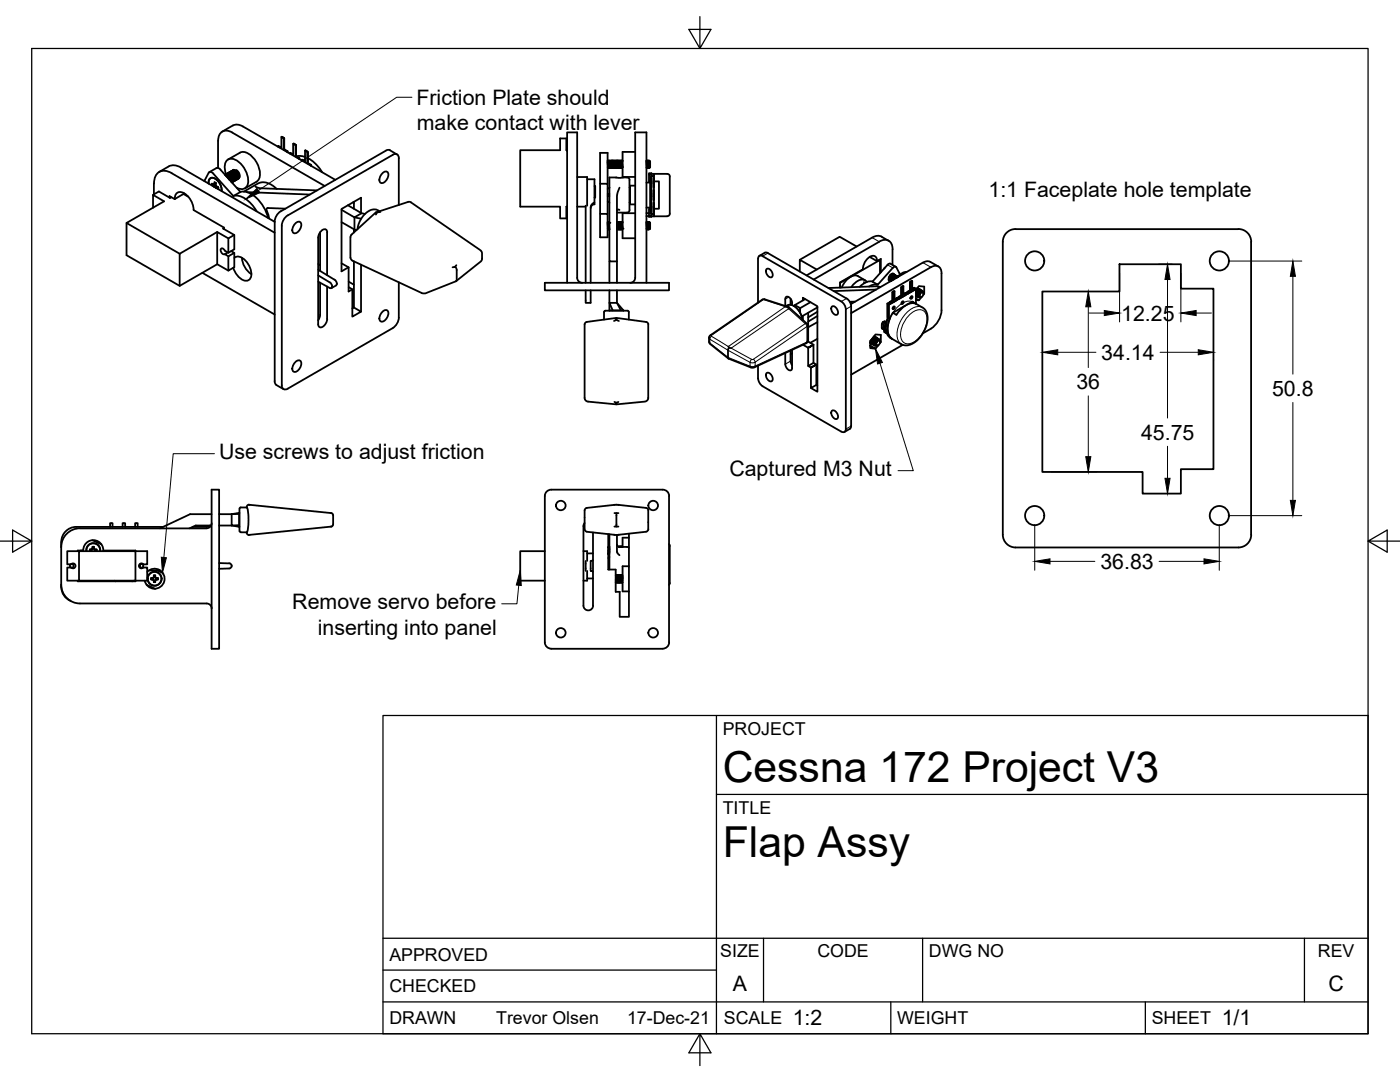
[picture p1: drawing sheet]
<svg xmlns="http://www.w3.org/2000/svg" width="279mm" height="216mm" viewBox="0 0 279 216" stroke-linecap="round" stroke-linejoin="round" font-family="sans-serif">
<!-- layer: Visible -->
<g fill="none" stroke="#000" stroke-width=".36">
<path d="M30.5 38.9l1.2-.7 2.2 1.3 .3-.2M30.7 36.6v2.2M30.7 36.6a2.16 2.16 0 0 1 1.1-2.3 2.16 2.16 0 0 1 2.5 .3l20.5 11.8M33.6 33.2l-1.9 1.1M33.7 33.2a2.42 2.42 0 0 1 2.5 .3M33.8 39.4v-.3l1.1 .6M34.9 39.7a1.19 1.19 0 0 1 .6-1.3 1.19 1.19 0 0 1 1.5 .3l1 1.2 .5 1 .1 1M36.2 33.5l18.6 10.8M36.6 38.7l.9 .5M36.7 38.6l-1.8 1.1M36.8 38.6h.1M41.6 36.6a.86 .86 0 0 1 .4-1 .86 .86 0 0 1 1.1 .1l.8 1 .3 .7v.7"/>
<path d="M41.6 34.5l-.8 1.6M41.6 36.6a.93 .93 0 0 1 .6-1.1 .93 .93 0 0 1 1.2 .5l.7 1 .1 1.1M42.3 36.6v.3M42.5 36.8l-.2 .2 .4 .3M42.6 36.8l.4 .3 .1 .4M42.8 36.9l-.3 .2M43 37.1l-.3 .2M43.1 36.5l-.3-.2-.1 .5-.4-.1M43.1 36.5a.69 .69 0 0 0 .5 .9M43.1 36.6l-.4 .2M43.1 36.5l-.3 .2M43.1 37.4h-.1"/>
<path d="M43.2 33.5l-1.4 .9M43.2 33.5l.5 .1 .3 .2 4 4.5-1.4 .8-4-4.5-.6-.3-.4 .2M43.5 37.4l-.3 .1 .4 .2M43.5 28.1v5.4M43.5 28.1a1.74 1.74 0 0 1 .9-1.8 1.74 1.74 0 0 1 2 .1l18.4 10.7M43.6 37.4l-.3 .1M43.6 37.4v.3M44.9 34.9l.7 .3 .4 .4 .1 .6M44.9 34.9l.8 .3 .2 .4 .2 .6M44.9 34.9l.4-.1 .6 .3 .4 .7-.1 .6M45 34.8h.6l.5 .4 .3 .7-.1 .5M45.1 35.1l.7 .7"/>
<path d="M45.1 34.8a2.36 2.36 0 0 1 .5-3 2.55 2.55 0 0 1 2.8 1.3 4.1 4.1 0 0 1 .9 4.1 1.36 1.36 0 0 1-2 .3M45.1 35.2l.6 .6M45.2 34.8l.5-.2 .6 .6 .3 .8-.3 .4M45.3 34.7l.4-.1 .5 .4 .4 .8-.2 .5M45.4 34.6l.5-.1 .6 .6 .3 .8-.3 .3M45.5 35.4l.3 .5M45.5 31.8l2.4-1.3a2.54 2.54 0 0 1 2.9 1.3 4 4 0 0 1 .7 4.1l-.3 .3M45.5 34.5h.5l.5 .4 .3 .7v.4l-.2 .2M45.6 34.5l.6-.1 .6 .5 .2 .9-.3 .3M45.7 35.2l.4 .7M45.8 34.4h.4l.6 .4 .3 .7-.1 .4-.1 .2M45.8 34.4h-.1"/>
<path d="M45.9 34.3l.5-.1 .7 .7 .2 .8-.3 .3M45.9 35.1l.4 .6M46 34.3h.6l.4 .4 .3 .8-.2 .4M46.1 34.2l.6-.1 .5 .5 .3 .9-.3 .3M46.2 35l.3 .6M46.2 34.1h.5l.5 .5 .3 .7-.2 .5M46.4 34.1l.5-.1 .6 .5 .2 .9-.2 .3M46.4 34.8l.4 .6M46.4 36.3h.1M46.4 34h.5l.6 .4 .3 .8-.2 .5M46.5 25l-2.2 1.3M46.5 25a1.94 1.94 0 0 1 2 .2l18.4 10.7"/>
<path d="M46.6 39.1a3.9 3.9 0 0 1 3.6 1.6l1 1.5M46.7 34.7l.3 .6M46.7 33.9h-.1M46.9 34.6l.3 .6M47.1 35.9h.1M47.1 34.4l.4 .6M47.2 33.9l.4 .4a1.03 1.03 0 0 1 .2 1.1M47.3 34.3l.4 .6M47.3 35.8h.1M48 38.3a4.3 4.3 0 0 1 4.1 2.2l1 1.7 .4 1.3M49.3 38.3l12.5 .5M51 37.2l.9 .4 11.3 .4"/>
<path d="M51.2 36.3l-2.3 1.3M55.2 37.7l-.5-.5a2.79 2.79 0 0 0-3.3-.6l-2.7 1.6M55.5 29.2v.1M56.2 27.3l.5 .3-.5-.3v2.3l-.7-.4 .7 .3M56.6 29.8l.8 .4v.2M56.7 27.6v2.2h-.1v-2.2M56.7 29.8l.7 .4M57.3 30.2v.1M57.8 30.5v.1M58.5 28.7l.6 .2-.6-.2v2.2l-.7-.4 .7 .3M59 31.2l.8 .3v.3M59.1 28.9l-.1 2.3v-2.2"/>
<path d="M59.1 31.1l.7 .4M59.2 31.2l.8-.1 .9 .2M59.7 31.6v.1M60.2 31.9v.1M60.9 30.1l.5 .2-.5-.2v2.2l-.7-.4 .7 .3M61.3 32.6l.8 .3v.2M61.4 31.6l1.5 1 1.4 1.8M61.4 30.3l-.1 2.3v-2.3M61.4 32.5l.7 .4M62 33v.1M76.3 34.6a.65 .65 0 0 1 1.1-.1 1.59 1.59 0 0 1-1.4 2 1.45 1.45 0 0 1 .3-1.9zM77 30.1l-21 12.1"/>
<path d="M77 30.1l.3-.2 .5 .1 1.4 .8M113.2 30h-.2v-2.4h-1.2v2.4h-8v11.2h8v2.4h1.2v-2.4h.2M115.2 35.3h2v5.7M117.2 35.8h1.4v4.6M118.6 37.1h.2v2.3h-.2M119.8 36.7h1.5v6M121.3 39.1h.3M121.3 38.7h.3M121.3 32.3v1.2M121.3 36.7v-6.2h-1.5v16.8h1.5v-4.6h-1.5M121.3 33.4v.1M121.3 32.2v-.2l.1 1.5"/>
<path d="M121.3 32.2l.2 1.2M121.3 33.5h.1M121.3 32.2h.1M121.4 32.2l.1 1.2M121.5 32l.1 1.5M121.5 32h.1M121.5 33.4h.1M121.5 32l-.1 .2M121.5 33.4l-.1 .1M121.5 33.4l.1 .1M121.5 32l.1 .2M121.6 32.2l.1 1.2"/>
<path d="M121.6 33.5h.1M121.6 32.2h.1M121.6 37.4v-2h3.5a.8 .8 0 0 1 .5 1.1v4.2a2.28 2.28 0 0 1-.2 1.7h-2.3M121.6 37.4v14.8h1.5M121.6 32.2l.2 1.2M121.6 37.4l-.3 .3M121.7 32l.2 1.5M121.7 32h.1M121.7 33.4h.1M121.7 32l-.1 .2M121.7 33.4l-.1 .1M121.8 32l.1 1.5"/>
<path d="M121.8 33.4l.1 .1M121.8 32l.1 .2M121.9 32.2l.1 1.2M121.9 33.5h.1M121.9 32.2h.1M121.9 32.2l.1-.2 .1 1.5M122 32h.1M122 33.4h.1M122 33.4l-.1 .1M122 32l.1 1.5M122 33.4l.1 .1M122 32l.1 .2"/>
<path d="M122.1 32.2l.1 1.2M122.1 33.5h.1M122.1 32.2h.1M122.1 32.2l.2 1.2M122.2 32l.1 1.5M122.2 32h.1M122.2 33.4h.1M122.2 32l-.1 .2M122.2 33.4l-.1 .1M122.3 32l.1 1.5M122.3 33.4v.1M122.3 32l.1 .2"/>
<path d="M122.3 33.5h.1M122.3 32.2h.1M122.4 32.2l.1 1.2M122.5 32l.1 1.5M122.5 32h.1M122.5 33.4h.1M122.5 32l-.1 .2M122.5 33.4l-.1 .1M122.5 33.4l.1 .1M122.5 32l.1 .2M122.6 32.2l.1 1.2M122.6 33.5h.1"/>
<path d="M122.6 32.2h.1M122.7 32l.2 1.5M122.7 32h.1M122.7 33.4h.1M122.7 32l-.1 .2M122.7 33.4l-.1 .1M122.7 33.4l.2 .1M122.8 32l.1 1.5M122.8 32l.1 .2M122.9 32.2l.1 1.2M122.9 33.5h.1M122.9 32.2h.1"/>
<path d="M123 32l.1 1.5M123 32h.1M123 33.4h.1M123 32l-.1 .2M123 33.4l-.1 .1M123 33.4l.1 .1M123 32l.1 .2M123.1 32.2l.1 1.2M123.1 33.5h.1M123.1 32.2h.1M123.1 32.2l.2 1.2M123.2 32l.2 1.5"/>
<path d="M123.2 32h.1M123.2 33.4h.1M123.2 32l-.1 .2M123.2 33.4l-.1 .1M123.3 32l.1 1.5M123.3 33.4v.1M123.3 32l.1 .2M123.4 32.2l.1 1.2M123.4 33.5h.1M123.4 32.2h.1M123.5 32l.1 1.5M123.5 32l-.1 .2"/>
<path d="M123.5 32h.1M123.5 33.4h.1M123.5 33.4l-.1 .1M123.5 33.4l.1 .1M123.5 32l.1 .2M123.6 33.5h.1M123.6 32.2l.1 1.2M123.6 32.2h.1M123.6 37.4l-.5 1.7v17.3M123.6 32.2l.2 1.2M123.7 32l.1 1.5M123.7 32h.1"/>
<path d="M123.7 33.4h.1M123.7 32l-.1 .2M123.7 33.4l-.1 .1M123.8 32l.1 1.5M123.8 33.4v.1M123.8 32v.2M123.8 32.2l.2 1.2M123.8 33.5h.1M123.8 32.2h.1M123.9 32.2l.1 1.2M124 32l.1 1.5M124 32h.1"/>
<path d="M124 33.4h.1M124 32l-.1 .2M124 33.4l-.1 .1M124 33.4l.1 .1M124 32l.1 .2M124.1 32.2l.1 1.2M124.1 33.5h.1M124.1 32.2h.1M124.2 32v.3M124.2 32h.1M124.2 33.4h.1M124.2 32l-.1 .2"/>
<path d="M124.2 33.4l-.1 .1M125.6 37.4h.2M126.8 30.3h-2.6v5h2.6M126.8 37h-1v3.8h1M129 32.3l.1 1.2M129 33.4l.1 .1M129.1 33.5h.1M129.1 32.2l-.1-.2 .1 1.5M129.1 32.2l.1 1.2M129.1 32.2h.1M129.1 32.2l.2 1.2M129.2 32l.1 1.5"/>
<path d="M129.2 32h.1M129.2 33.4h.1M129.2 32l-.1 .2M129.2 33.4l-.1 .1M129.3 32l.1 1.5M129.3 33.4v.1M129.3 32v.2M129.3 32.2l.2 1.2M129.3 33.5h.1M129.3 32.2h.1M129.4 32.2l.1 1.2M129.5 32l.1 1.2-.1-1.2"/>
<path d="M129.5 32h.1M129.5 33.4h.1M129.5 32l-.1 .2M129.5 33.4l-.1 .1M129.5 33.4l.1 .1M129.5 34.8v-.2h.5v.2M129.5 32l.1 .2M129.6 33.2v.3M129.6 32.2l.1 1.2M129.6 32.2h.1M129.6 32.2l.1 1M129.7 32.2l.1 1.2-.2 .1"/>
<path d="M129.7 32.2v1.2l-.1-.8M129.7 32.2h-.1M129.8 35.2v1.2h-.8M130 34.7h3.2l.2 .1 .3 .4M130 36.4h-.2v5h-.8M130 35.1v-.3h-.5v1.4h.3M130.4 36.2v-.7h.1v.7h1v5.5h-1v.7h-.1v-.7M130.4 36.2h.1v.5h-.1zM130.4 36.7v.7h.1v-.7M130.4 38.7h.1v.5h-.1zM130.4 38.7v-.7h.1v.7M130.4 39.2v.7h.1v-.7"/>
<path d="M130.5 35.5v-.8v.4h-.5v7.6h.5M130.5 37.4v.6M130.5 39.9v.5M133.7 35.2v6.2a2.17 2.17 0 0 1-.3 1.7l-3.4 .1M25.3 44.5v6.4l10.6 6.1 7.4-4.3M30.5 41.4v-2.5l2.2 1.3-7.4 4.3 10.6 6.1M38.6 41.9l6.1 3.5v.3M40.4 54.4l14.4 8.4M43.3 46.3l-7.4 4.3v6.4M44.7 45.5l-.2 .1 2.3 1.3v2.8l-1.2 .7-.7-.4a.5 .5 0 0 0-.8-.3l.1 .7a.55 .55 0 0 0 .7 .3M45.5 50.4l-.6 .3 .7 .4M45.6 47.6l-2.3-1.3v6.4l2.3 1.3"/>
<path d="M46.1 50.1l.7 .4v2.8l-1.2 .7v-2.9l1.2-.6M46.8 46.9l-1.2 .7v2.8M46.8 51.5a1.59 1.59 0 0 1 2.2 .5 3.2 3.2 0 0 1 .8 3.8 1.84 1.84 0 0 1-2.4-.9l-.8-1.5M48.3 51.4a4.1 4.1 0 0 0 1.9 3.3M53.5 41.5l3.5 .1M53.5 41.5l-.3 .2v.3l.5 1.6M54.8 44.3v31.7l.1 .4 .3 .4 1.4 .8M56 42.2a2.65 2.65 0 0 0-1.2 2M57.4 43a2.61 2.61 0 0 0-1.2 2.1v31.8a.74 .74 0 0 0 .4 .7 .74 .74 0 0 0 .8 0M59 44.6a.65 .65 0 0 1 1.1-.1 1.59 1.59 0 0 1-1.5 2 1.45 1.45 0 0 1 .4-1.9zM63.5 56.2l2.6 1.3a.73 .73 0 0 0-.3-1.2M63.5 52.7l.4 .2"/>
<path d="M63.5 53.8l3.3 2M63.5 54.9l2.3 1.4M63.9 46.4v7.7M63.9 56.4v6.4M65.3 46.4v8.5M65.3 57.2v6.5M65.3 46.4l-.1-.4a.65 .65 0 0 0-1.1 .1l-.4 .6-.2 .7 .1 17.7a.65 .65 0 0 0 1.1-.1l.4-.6 .2-.8M66.3 57.2h.1M66.8 55.8l.3 .3 .1 .5M67.1 57l-1 .5M67.2 56.6l-.1 .3M67.2 56.6h.1"/>
<path d="M68.2 52.5l1.4 .9v4.8l.7-.5M68.2 41.9l2.5 1.5v2.4l.5 .1M68.2 44.3l2.5 1.5M69.4 41l2.8 1.5M69.6 57.3l.7 .4v5.5l1.8-1-1.5-.8M69.6 56.2l1 .6M70.3 52l14.1 6.5h.6l6-2.4 .1-.2v-2.1a.52 .52 0 0 0-.8-.5M70.4 40.4l.2 .1M70.6 52.2v9.2l-.3 .2M70.6 40.3v1.4M70.6 45.7v.7M72.1 42.5v-3l-3.9 2.2v12.4l1.4-.8"/>
<path d="M72.1 52.8v9.4M72.8 42.7l-.6-.2-1.5 .9 1.4 .2M75 42.8l.2-.4h-.2l-4.9 4.5-.2 4.5 .4 .6M75.1 42.4l6.3-2.1h.4l14.1 9.6 .3 .6v1.2l-.2 .5-5 3.9M75.8 42.2l-.7-.4h-.6l-.7 .2-.6 .4-.7 .6-.7 1.1-.4 1.6M75.9 42.3l-.7 .1M79.6 40.9v-9.3a.74 .74 0 0 0-.4-.8 .74 .74 0 0 0-.8 .1l-21 12.1M79.6 56.3v7.1M91.1 52.9l-.3 .3M108.7 56.4h24.8v1.5h-24.8zM113.2 56.4v-30h2v29a1.01 1.01 0 0 0 1 1M115.2 41.2h1.7"/>
<path d="M116.9 57.9v2.5h1v-2.5M116.9 41v15.4M117.9 41.5a.83 .83 0 0 1 .7-.8v-.3l-.5 .4-.2 .6v15M121.3 44.5v1.3M121.3 40.1l.3 .3M121.3 45.6v.2M121.3 44.5v-.2l.1 1.5M121.3 44.5l.2 1.1M121.3 45.8h.1M121.3 44.5h.1M121.4 44.5l.1 1.1M121.5 44.3l.1 1.5"/>
<path d="M121.5 44.3h.1M121.5 45.6h.1M121.5 44.3l-.1 .2M121.5 45.6l-.1 .2M121.5 45.6l.1 .2M121.5 44.3l.1 .2M121.6 44.5v.1M121.6 44.5h.1M121.6 52.2v4.2M121.6 57.9v4.1M123.1 44.6l.1 1M123.1 57.9v2.5l1.3 1.5"/>
<path d="M123.2 44.3l.2 1.5M123.2 44.3l-.1 .2 .2 1.1M123.2 44.3h.1M123.2 45.6h.1M123.2 45.6l-.1 .2M123.3 44.3l.1 1.5M123.3 45.6v.2M123.3 44.3l.1 .2M123.4 44.5l.1 1.1M123.4 45.8h.1M123.4 44.5h.1M123.5 44.3l.1 1.5"/>
<path d="M123.5 44.3l-.1 .2M123.5 44.3h.1M123.5 45.6h.1M123.5 45.6l-.1 .2M123.5 45.6l.1 .2M123.5 44.3l.1 .2M123.6 45.8h.1M123.6 44.5l.1 1.1M123.6 44.5h.1M123.6 41.9l-.3-.1-.2 .2M123.6 44.5l.2 1.1M123.7 44.3l.1 1.5"/>
<path d="M123.7 44.3h.1M123.7 45.6h.1M123.7 44.3l-.1 .2M123.7 45.6l-.1 .2M123.8 44.3l.1 1.5M123.8 45.6v.2M123.8 44.3v.2M123.8 44.5l.2 1.1M123.8 45.8h.1M123.8 44.5h.1M123.9 44.5l.1 1.1M124 44.3l.1 1.5"/>
<path d="M124 44.3h.1M124 45.6h.1M124 44.3l-.1 .2M124 45.6l-.1 .2M124 45.6l.1 .2M124 44.3l.1 .2M124.1 44.5l.1 1.1M124.1 45.8h.1M124.1 44.5h.1M124.2 44.3v.2M124.2 44.3h.1M124.2 45.6h.1"/>
<path d="M124.2 44.3l-.1 .2M124.2 45.6l-.1 .2M125.6 40.4h.2M126.8 42.5h-2.6v5h2.6M129 56.4v-30h-2.2v29a1.01 1.01 0 0 1-1 1M129 44.5l.1 1.3M129 42.5h.5M129 43.1h.5M129 45.6l.1 .2M129.1 45.8h.1M129.1 44.5l-.1-.2 .1 1.5M129.1 44.5l.1 1.1"/>
<path d="M129.1 44.5h.1M129.1 44.5l.2 1.1M129.2 44.3l.1 1.5M129.2 44.3h.1M129.2 45.6h.1M129.2 44.3l-.1 .2M129.2 45.6l-.1 .2M129.3 44.3l.1 1.5M129.3 45.6v.2M129.3 44.3v.2M129.3 44.5l.2 1.1M129.3 45.8h.1"/>
<path d="M129.3 44.5h.1M129.4 44.5l.1 1.1M129.5 44.3l.1 1.1-.1-1.1M129.5 44.3h.1M129.5 45.6h.1M129.5 44.3l-.1 .2M129.5 45.6l-.1 .2M129.5 45.6l.1 .2M129.5 43h.5v.3h-.5zM129.5 44.3l.1 .2M129.6 45.4v.4M129.6 44.5l.1 1.1"/>
<path d="M129.6 44.5h.1M129.6 44.5l.1 .9M129.7 44.4l.1 1.2-.2 .2M129.7 44.4v1.2l-.1-.7M129.7 44.4l-.1 .1M129.8 41.7h-.3v1.3M130 41.4h-.2v1.3M130 42.7v.3M130.4 41.2h.1v.5h-.1zM130.4 41.2v-.8h.1v.8M130.5 42.7v.5M130.5 42.4v.3"/>
<path d="M151.6 51.1l1-.7 .7 .1 15.7 9.1M152.1 59.8l-10.5 7.3-.1 1.2 .1 .2 3.8 3M152.2 59.8l.4-.1 4.8 1.6M152.2 51.1l15.7 9.1 .7 .8 .2 .7-.1 24.3-.4 .2-.4-.1-15.7-9M152.2 51.1l-.6-.1-.3 .6v8.8M153.1 53.6a1.11 1.11 0 0 1 .9 1.7 1.11 1.11 0 0 1-.9-1.7zM157.8 59.6v1.2M160.2 59.9v-.5l2.9 1.7v17.1l-1.3-.8M160.7 59.7l-2.1 1.2M163 53.8l-3.4-2v2.4M169 59.5l.5 .6 .4 1v23.9M171 49.2l-3.4-2-8 4.6"/>
<path d="M172.4 56.3l.2 .1M172.6 55.9l-1.4-.8a2.48 2.48 0 0 0-2.7 1.4l-.5 .9M173 56.3a1.41 1.41 0 0 0-2.1 0l-1 1M173.6 51.2l1.4 .9M174.1 56.2a2.78 2.78 0 0 0-2.5 1M174.9 57.8l-8.5 .3M174.9 57.1l-9.5 .4M174.9 57.1l.7 .2M175 52.1l.8-.4v2.6M175 52.1a.98 .98 0 0 0-.7-1.1 .98 .98 0 0 0-1.1 .6l-.7 1-.3 1.1M175.2 56.8l-.7-.1-1 .5M175.5 48.2l-13.1 7.6"/>
<path d="M175.5 48.2a1.62 1.62 0 0 1 1.9-.2 1.62 1.62 0 0 1 .7 1.7v3.2M175.5 51.8l.1 .1v2.6M175.6 57.3h.1M175.6 51.9l-7.9 4.6v.9v-1.1l4.5-2.6M176.6 53.4l-.2 .2M177.3 48l-1.4-.8a1.81 1.81 0 0 0-1.8 .2l-13.1 7.5M177.4 55.8l.1 .2M177.4 55.9l.1 .1M177.6 56h.1M177.7 54.9l-.2 .5M177.9 55l-.2 .5M178.1 58.3l.1 1.7v-1.7"/>
<path d="M178.1 55.1l-.3 .5M178.1 59.9l-.5 .3M178.1 54.6l.1 .1M178.2 60l-.5 .3M178.3 55.2l-.3 .5M178.3 55.2l.2-.2h.3l-.5 .2-.3 .8zM178.3 54.7h-.3l-.5 .5-.1 .6 .2 .2M178.4 54.8l-.3-.1-.4 .3-.2 .8 .2 .3-.2-.1a.95 .95 0 0 1 .8-1.4l.2 .2M178.5 54.8h-.4l-.3 .4-.2 .4 .1 .5M178.5 55.3l-.3 .5M178.5 54.8h.1M178.5 55.3l.3-.2h.2l-.5 .1-.3 .7z"/>
<path d="M178.5 58.1l-.4 .2 .4-.2v1.7l.5-.3-.5 .2M178.5 54.9h-.4l-.3 .4-.2 .4 .2 .4M178.6 55.4l-.2 .3 .4-.4 .4-.1-.4 .1-.3 .4M178.6 54.9h-.3l-.3 .3-.2 .5v.4v-.4l.3-.5 .3-.3 .3 .1M178.8 53.2l-1.1-.6-.4 .1-3.2 3.5M179 59.5v.4l-1.3 .7M179.1 55.3l-.2 .2M179.2 55.3l-.4 .2M179.4 59.2v.4zM179.4 59.3l-.4 .2M179.5 54.5l-.6-1.2-.4-.1-3.3 3.6-1.1-.6M179.5 54.5v.4"/>
<path d="M179.9 57.3v1.7v-1.7M179.9 58.9l-.5 .3M179.9 59l-.5 .3M180.3 57.1l-.4 .2 .4-.2v1.7l.5-.3-.5 .2M180.8 58.5v.3l-1.4 .8M180.9 54.3a2.17 2.17 0 0 0-1.8 1M181.1 58.2l.1 .4zM181.1 58.3l-.3 .2M181.6 56.2l.1 1.8v-1.7M181.6 57.9l-.5 .3M181.7 58l-.5 .3M181.8 59.2l.2-.1 .1 .1-.1 .3-.3 .1z"/>
<path d="M182.1 56.1l-.5 .1 .5-.1v1.6l.5-.3-.5 .3M182.6 57.6l.2 .1-.1 2.9M182.6 57.4v.4l-1.4 .8M182.8 57.8l.6-.7 1 .1v1.4l-.1-.1M182.8 59.6l.6 .3h-.6M182.8 57.7l-5.4 3.1-.3-.2 .5-.3M182.8 59l.1 .1zM182.8 59.1h.1M183 57.5l.2 .1h-.2M183 58l-.2 .4 .3-.5 .5-.1-.4 .1-.4 .5M183.1 59.2h.1M183.1 57.5h.1"/>
<path d="M183.2 58.1l-.2 .4M183.3 59.3h.1M183.3 57.6h.1M183.4 57.7l-.2-.1-.4 .3 .1-.1M183.4 58.2l-.3 .4M183.4 57.7h.1M183.4 57.7l-.2-.1-.4 .4M183.5 58.4l-.2 .3v.5l.3 .2 .3-.1-.5 .6M183.5 57.7h.1M183.6 58.3l-.3 .4M183.6 58.6l-.1 .4M183.7 57.8h.1"/>
<path d="M183.7 58.5l.2-.2 .4 .1a.61 .61 0 0 1-.1 .6 .61 .61 0 0 1-.6 .2zM183.8 57.9h-.4l-.4 .4-.1 .7 .2 .2M183.9 58h-.3l-.4 .5-.1 .5 .2 .3M183.9 58h.1M184 58.2l-.4 .3-.1 .5 .1-.6 .3-.3-.4 .3M184.1 58.1h-.3l-.3 .3M184.1 58.1h.1M184.2 52.4l-14.4 8.3M184.2 52.4a1.49 1.49 0 0 1 1.5-.1l1.6 .9M184.3 58.5l-.2-.3-.5 .4M184.3 58.5v.1M184.4 58.6l-.1 .2"/>
<path d="M208 58.2h15.4v-5.5h12.3v4.9h6.5v36h-6.5v4.9h-7.7v-4.3h-20zM247.1 45.7h-44.4a2.55 2.55 0 0 0-2.6 2.5v58.5M247.2 45.7a2.55 2.55 0 0 1 2.5 2.5M249.7 48.3v58.4M59 72.2a.65 .65 0 0 1 1.1 0 1.59 1.59 0 0 1-1.5 2 1.45 1.45 0 0 1 .4-2zM63.9 62.8l-.4 1.1M76.3 62.2a.65 .65 0 0 1 1.1-.1 1.59 1.59 0 0 1-1.4 2 1.45 1.45 0 0 1 .3-1.9zM79.6 63.4a2.65 2.65 0 0 1-1.2 2.1l-21 12.1M120.5 62.3v1.5M120.6 62.2l.2-.2h4.4l.3 .2M121.6 61.9h2.8M122.3 61.9l-.7-1.5h1.5l.8 1.5"/>
<path d="M122.5 64.1l.5-.3v-.4l-5.9 .8-.4 .3v15l.2 .4 .4 .2 5.7 .6v-.3M123 63.8l.5 .3M123 63.4l5.9 .8M124.4 61.9v.1M125.5 62.3v1.5M129 64.2l.3 .3 .1 .2-.1 15-.2 .2-.4 .2-5.7 .6M145.4 69.2l.1 .2M145.5 69.4l.4 .1M151.3 73v2.5M151.3 75.5l.4 1.1 .5 .5M153.1 74.4a1.11 1.11 0 0 1 .9 1.7 1.11 1.11 0 0 1-.9-1.7zM156.7 70.4v2.2a1.14 1.14 0 0 0 1.2 1.3l.2-.5"/>
<path d="M156.7 61.2l.5 .1M156.8 61.1l1-.3 1.1 .6 .9 1.2 .3 1.2M157.2 61.3h.2l3.8 3.4v3.3M157.2 61.3l.2 .3M157.8 69.9v2.2l.3 .8M158.1 70.5l-.3 .2M158.1 60.5v.4M158.1 69.8v3.6M158.1 60.5a1.14 1.14 0 0 0-1.2-1.3l-.2 .5v1.4M158.5 61.1l.1-.2 1 .5-.2 .6M160.2 63v.8M160.3 68.8l1 .6"/>
<path d="M160.9 68.5l-10.7 4.9-4.8-1.9-.1-1.7 .2-.4M161.2 68l-.3 .5M161.3 62.4v5.8l1 .6v3.6M161.3 68.2h-.1M161.3 69.4v3.6M161.7 60.3l-2 1.2v.9M161.8 73.3l1.1-.6zM161.8 73.4v4l1.1-.6M162.3 68.8l-1 .6 1-.6M162.9 72.7l-.6-.3-1 .6 .5 .3M162.9 72.8v4l.2 .2M163.1 67.6l-1.4 .8"/>
<path d="M163.1 64.3l-1.8 1M163.1 63.1l-1.8 1.1M163.1 62.2l-1.8 1.1M163.1 61.3l-3.1 1.8M166.1 61.1a1.11 1.11 0 0 1 1 1.7 1.11 1.11 0 0 1-1-1.7zM169.9 62.5l15.9-9.2a1.28 1.28 0 0 1 1.5-.1 1.28 1.28 0 0 1 .6 1.3v7.4a4.7 4.7 0 0 1-2.1 3.7M170 60.2l-.1 .4M170.7 60.2h-1.1M173.7 68.4l.1 .1-.1-.1M173.8 67.9v.5l.1 .1M173.8 67.9v.4l.1 .3M173.8 68.5h.1"/>
<path d="M173.9 68.5v.1M174 68.6h.1M174.2 68.7h.1M174.2 67.5l-.2 .5M174.2 67.5l.6-.2-.4 .1-.4 .5-.1 .5 .2 .3-.2-.5zM174.3 68.7v.1M174.3 67.2h.3M174.4 67.2h.2M174.4 68.8h.1M174.4 67.6l-.3 .5M174.5 67.2h.1M174.6 67.7l-.3 .5"/>
<path d="M174.6 67.2h.1M174.6 69h.1M174.7 67.3h.1M174.8 67.8l-.3 .5M174.8 67.3h.1M174.9 67.4l-.4 .1-.3 .4-.1 .5 .2 .3M174.9 67.9l-.2 .5M174.9 67.4h.1M175 67.5h.1M175.1 68.2l.2-.2h.3a.61 .61 0 0 1-.1 .7 .61 .61 0 0 1-.6 .2zM175.1 67.5h-.3l-.4 .5-.1 .6 .2 .3M175.1 67.5h.1"/>
<path d="M175.2 67.7l-.3 .5-.1 .4 .1-.4 .5-.3M175.3 67.7l-.4 .3M175.3 67.6h-.4l-.3 .5-.2 .6 .2 .3M175.5 67.7l-.4 .1-.4 .5 .1 .7 .5-.1-.6 .7M175.5 67.7h.1M175.6 68.2h.2v-1.4l-1.1-.1-1 1.4v1.4l1 .1-1-.6M175.6 68.2l-.1-.3h-.3l-.4 .7M175.6 68.2h.1M175.8 68.2l-.2 .3M176 65.4l.4 .3M176.3 64.2l.2 .1M176.3 64.2l-.3 .3v1l.3 .1"/>
<path d="M176.3 65.6h.1M176.5 64.1l.4 .2-.2 1.1 .2 1.1-.4-.2-.1-.6zM176.5 64.1h.5M176.5 64.2h-.1M176.8 65.8h.1M176.8 65v.1M176.9 64.3h.1M176.9 66.4v.1M177.1 60.6v2.8l.3 .2v-2.8M177.2 63.4l-.2 .5M177.2 63.4a3.7 3.7 0 0 0 .1 3.7l.7 .5M177.4 63.6h.2a3.7 3.7 0 0 0 0 3.7l.4 .3"/>
<path d="M177.6 60.2l.1 .4zM178.2 62.4a5.1 5.1 0 0 0-.8 4.6l.6 .6M178.2 61.3l.3-.2 .1 .2-.1 .3-.3 .1zM180 60.3l.2-.2 .1 .1-.1 .3-.2 .2zM180.2 68.8l-10.3 6M180.7 61l-2.5 1.4M182 60.2l2.2 1.2 .7 .9 .2 .9v.8l-.3 1.2-.5 1.1-1.3 1.7-.9 .6-.9 .3-1.2-.1-2-1.2M182.8 60.6l-.7-.4-1.1 .6M182.8 60.6a3.3 3.3 0 0 0-3.4 1.5l-.5 .7-.7-.4M185.8 65.6l-1.6 .9M42.2 97.7h1.5v31.8h-1.5zM122.6 80.2l.4 .2"/>
<path d="M123.4 80.2l-.4 .2M133.5 99v29.2M133.5 99a1.27 1.27 0 0 0-1.3-1.3h-22.2a1.27 1.27 0 0 0-1.3 1.3v29.2a1.27 1.27 0 0 0 1.3 1.2M166.1 81.9a1.11 1.11 0 0 1 1 1.7 1.11 1.11 0 0 1-1-1.7zM169.9 85l-.3 .6-1.1 .6M12.2 116.7a3.8 3.8 0 0 0 3.8 3.7h25.2M14.1 112.6a.37 .37 0 0 0 0 .6M14.2 113.2h-.8v2.7h2.4M14.2 112.6a.36 .36 0 0 1 .5 .3 .36 .36 0 0 1-.5 .3 .5 .5 0 0 0 .7 .1 .5 .5 0 0 0 0-.7 .5 .5 0 0 0-.7 0M15.5 110v-.1l1.1-.1a1.99 1.99 0 0 1 2-2 1.99 1.99 0 0 1 2 2.1l8.8 .1v2.6h-.8a.5 .5 0 0 0-.7-.1 .5 .5 0 0 0 0 .8 .5 .5 0 0 0 .7-.1h.8v2.7h-2.4v.1h-11.5v-.1M15.8 110h-2.4v2.6h.8M15.8 110h11.2v5.9h-11.2z"/>
<path d="M16.1 109.8v.2M16.4 109.8l-.1 .2M17.9 109.9l.4 .1M17.9 109.9l.5 .1M17.9 109.6v.3M18.2 109.9h.1M18.5 109.1l-.1 .5h-.5h.5M18.5 107.8l1.7 .8M18.5 109.1l-.1 .5M18.7 109.1l.1 .5h.5h-.5zM18.8 109.1h-.3M18.8 109.6h.1"/>
<path d="M19 109.6v.1M19 109.9h.1M19.3 109.9l-.4 .1M19.3 109.9l-.5 .1M19.3 109.6v.3M20 110a1.37 1.37 0 0 0-1.4-1.6 1.37 1.37 0 0 0-1.3 1.6M20 110a1.41 1.41 0 0 0-1.4-1.6 1.41 1.41 0 0 0-1.4 1.6M22 105.1v-.7h.5v.7M22.8 115.9l.3 .1M24.5 105.1v-.7h.5v.7M26.6 115.9l-.2 .1M27 105.1v-.7h.5v.7"/>
<path d="M29.2 116.7l1.8 .8M29.4 114.1a2 2 0 0 1 3.1 .2 2 2 0 0 1-.9 3 2 2 0 0 1-2.7-1.4M30.2 115.6l.4 .1 .1 .5M30.4 115.4h-.2M30.4 115.6h.1M30.6 115.3l-.2 .1M30.6 115.7h.1M30.7 114.8l-.1 .5h-.4v.3l.4 .1 .1 .4h.3l.1-.4 .4-.1M30.7 115.1l-.1 .2M30.7 114.8v.3M30.7 115.9h.1M30.9 114.8v.3"/>
<path d="M30.9 115.9h.1M31 114.8l.1 .5h.4v.2v.1l-.5 .1-.1 .5M31 115.1v.2l.5 .1M31 114.8h-.3M31 115.7h.1M31.1 115.3h-.1M31.2 115.4h.1M31.2 115.6h.1M31.3 113.8l1.1 .5M31.9 113.8h-2.2M32.5 105.1h-17.3a3 3 0 0 0-3 3v9a3 3 0 0 0 1.9 2.8M38.4 105.1h2.8"/>
<path d="M41.2 105.4h-25.2a3.8 3.8 0 0 0-3.8 3.8M42 104.8l-.8 .3M42.1 104.9h-3l-1.3 .5M42.2 102.6h-4.2l-6.1 2.8M42.2 104.4a1.01 1.01 0 0 1-1 1M43.7 112.4h2a.52 .52 0 0 1 .5 .5 .52 .52 0 0 1-.5 .5l-2 .1M43.7 104.9h2.5l1.5 .2M43.7 102.6h2.5M46.2 102.6v2.3l1.5-.1M47.7 102.3v2.8M47.7 105.1h.1M47.7 102.6h-1.5"/>
<path d="M47.7 102.3h.1M47.7 102.3l-1.5 .3M48 106.2h1.2l.2 .4 .4 .1M48 101.3h1.2M48.1 101.2l-.3 .3v4.5l.3 .2M49.2 101.3a8.9 8.9 0 0 1 0 4.9M49.6 100.7l16.6 1.7M49.8 100.8h-.4l-.2 .5M66 102.4l.4 .1 .1 .3v1.9l-.2 .3-.3 .1M66.2 105.1l-16.6 1.6M108.7 110h-4.9v5.9h4.9M116.4 110h.8v1.9"/>
<path d="M116.7 105.6v.2l.4 .3M116.7 104.4l-.3 .6v15.9a.96 .96 0 0 0 1 .9 .96 .96 0 0 0 1-.9l-.1-14.7M116.9 111.9v2M117.1 106.1l5.6 .6M117.2 113.9v2h-.8M117.2 110.4h1.1M117.2 115.4h1.1M118.3 111.8l-.4 .2v1.9l.4 .2M121.4 109.8l.1 .7M121.4 110.3v.2M121.4 110.5h.1M121.4 109.1v.1"/>
<path d="M121.4 109.2l.1 1.2M121.4 109.2h.1M121.5 109.2l.1 1.2M121.5 109.1l.1 1.2M121.5 109.1h.1M121.5 110.4h.1M121.5 109.1l-.1 .1M121.5 110.4v.1M121.6 109.1v.7M121.6 110.4v.1M121.6 109.1h.1M121.6 111.1l-.2 .3"/>
<path d="M121.6 106.6v7M122.5 100.8h1M122.5 106.7h1M122.6 102.4h.4v2.3a.28 .28 0 0 1 0 .3 .28 .28 0 0 1-.4 .1M122.7 100.7l-5.8 .7-.2 .5v3.7M122.9 115.5l.1 .7M122.9 116v.2M122.9 116.2h.1M122.9 114.9h.1M122.9 114.9l.1 1.2M122.9 114.9l.2 1.2M123 116.1h.1"/>
<path d="M123 105.1h.4M123 102.4h.4M123 114.7l.2 1.5M123 114.7h.1M123 114.7l-.1 .2M123 116.1v.1M123.1 116.1h.1M123.1 114.7l.1 1.5M123.1 116.1l.1 .1M123.1 114.7l.1 .2M123.1 106.7v3.5l.5 .6M123.1 108.6v.2"/>
<path d="M123.2 108.8l.4 .3h1.5l.4 .2M123.2 114.9l.1 1.2M123.2 116.2h.1M123.2 114.9h.1M123.3 116.1h.1M123.3 114.7l.1 1.5M123.3 114.7l-.1 .2M123.3 114.7h.1M123.3 116.1l-.1 .1M123.3 116.1l.1 .1M123.3 114.7l.1 .2M123.3 100.7l5.6 .6"/>
<path d="M123.4 114.9l.1 1.2M123.4 116.2h.1M123.4 114.9h.1M123.4 114.9l.2 1.2M123.5 109.1h.1M123.5 114.7l.2 1.5M123.5 116.1h.1M123.5 114.7h.1M123.5 114.7l-.1 .2M123.5 116.1l-.1 .1M123.6 109.1h.1M123.6 114.7l.1 1.5"/>
<path d="M123.6 109.1l.1 .1M123.6 116.1l.1 .1M123.6 114.7l.1 .2M123.7 116.2h.1M123.7 114.9l.1 1.2M123.7 114.9h.1M123.8 109.1h.1M123.8 114.7l.1 1.5M123.8 116.1h.1M123.8 109.1h-.1M123.8 114.7h.1M123.8 114.7l-.1 .2"/>
<path d="M123.8 116.1l-.1 .1M123.8 114.7l.2 1.5M123.8 116.1l.1 .1M123.8 114.7l.1 .2M123.9 114.9l.1 1.2M123.9 116.2h.1M123.9 114.9h.1M124 114.9l.1 1.2M124 109.1h.1M124 114.7l.2 1.5M124 116.1h.1M124 114.7h.1"/>
<path d="M124 114.7v.2M124 116.1v.1M124.1 116.1l.1 .1M124.1 109.1h.1M124.1 114.7l.1 1.5M124.1 114.7l.1 .2M124.2 114.9v1M124.2 116.2h.1M124.2 114.9h.1M124.2 114.9v.6M124.2 109.1h.1M124.2 114.8v.1"/>
<path d="M124.2 116.1v.1M125.5 113h-1.3v5h1.3M125.5 107.3h-1.3v1.8M125.5 106.5v16.6h-1.8v-5h-.8v-4.5h-1.5v-7M128.9 106.1l-5.6 .6M128.9 101.3l.4 .3 .1 .3v3.7M129.4 105.6l-.1 .2-.4 .3M133.5 108.6l.2 .3v7.5l-.2 .3M200.1 106.7a2.55 2.55 0 0 0 2.6 2.5h44.4M249.7 106.7a2.55 2.55 0 0 1-2.5 2.5M41.2 120.4a1.01 1.01 0 0 1 1 1M110 129.5h22.2"/>
<path d="M133.5 128.2a1.27 1.27 0 0 1-1.2 1.2"/>
<circle cx="206.5" cy="52.1" r="1.92"/>
<circle cx="243.3" cy="52.1" r="1.92"/>
<circle cx="28.2" cy="112.9" r=".37"/>
<circle cx="30.9" cy="115.5" r="1.41"/>
<circle cx="30.9" cy="115.5" r="1.37"/>
<circle cx="111.9" cy="100.9" r=".95"/>
<circle cx="130.3" cy="100.9" r=".95"/>
<circle cx="206.5" cy="102.9" r="1.92"/>
<circle cx="243.3" cy="102.9" r="1.92"/>
<circle cx="111.9" cy="126.3" r=".95"/>
<circle cx="130.3" cy="126.3" r=".95"/>
</g>
<g fill="#000">
<circle cx="121.6" cy="44.5" r=".18"/>
<circle cx="123.1" cy="45.8" r=".18"/>
<circle cx="124.2" cy="45.6" r=".18"/>
<circle cx="178.1" cy="54.6" r=".18"/>
<circle cx="178.9" cy="55.1" r=".18"/>
<circle cx="179.1" cy="55.2" r=".18"/>
<circle cx="183" cy="59.1" r=".18"/>
<circle cx="173.7" cy="68.4" r=".18"/>
<circle cx="174.8" cy="67.4" r=".18"/>
<circle cx="16.4" cy="109.9" r=".18"/>
</g>
<!-- layer: Visible Narrow -->
<g fill="none" stroke="#000" stroke-width=".2">
<path d="M152.2 59.8h.2M152.4 59.8l-10.4 7.1v.2M152.4 59.8l4.3 1.4-11.3 8-3.4-2.1M152.6 59.7l-.2 .1M153.2 50.5l-1 .6M157.4 59.3l-.7 .4M169 59.6l-1.1 .6M174.1 47.4l1.4 .8M174.7 57.8l-.5 .3M174.9 57.1l.5 .3M177.1 52.9l1.1 .5M178.3 58.2l.1 1.7-.2 .1"/>
<path d="M178.5 59.8l-.1 .1v.4M180 57.2l.1 1.7-.2 .1M180.3 58.8l-.2 .1v.3M181.8 56.1l.1 1.7-.2 .2M182.1 57.7l-.2 .1v.4M184.2 52.4l1.6 .9M141.5 67.4l.2 .3M141.5 68.2l.2 .3M141.7 67.7l3.6 2.2 4.4 2.4M141.7 67.7v.8l3.6 2.8 4.4 1.8M141.7 68.4l.1 .2M141.8 66.9h.2"/>
<path d="M142 67.1l-.3 .6M149.7 72.3v.8M149.7 73.1l.1 .2M150 71.7l-.3 .6M150.4 71.7l.3 .6-.4 .1-.6-.1M150.7 73l-.1 .3M150.7 73l-.5 .2-.5-.1M157.1 61a2.36 2.36 0 0 1 2.6 1.7l.3 1M157.8 72.1l-1.1 .6M160.7 64.6l-10.4 7.1h-.3M160.7 64.6l-3.3-3-11.5 7.9 4.1 2.2M160.7 64.6l.4 .6"/>
<path d="M161 64.6h-.3M161.1 65.2l-10.4 7.1v.7M161.1 65.2v3l-10.4 4.8M161.2 68l-.3 .5M161.2 64.9l-.1 .3M169.9 61.1l-1.1 .6M176 65.5l.3 .1M176 65.3l.3 .3M176 65l.3 .2M176 64.6l.4 .2M176.2 64.3l.2 .2M176.2 64.3l.2 .1"/>
<path d="M176.3 64.2l.2 .1M179.9 60.6l-1.3 1.3-1 1.7M181.3 63a2.36 2.36 0 0 1 3.1-.9 3.2 3.2 0 0 1 .1 3.5 4.7 4.7 0 0 1-3.3 3 1.55 1.55 0 0 1-1.5-1.9 5.9 5.9 0 0 1 1.6-3.7zM182.2 60.3a1.95 1.95 0 0 0-1.9 .1M184.1 61.4a2.87 2.87 0 0 0-3.2 1.1 5.7 5.7 0 0 0-1.7 5.4l.7 .8M169.9 85l-1.1 .6"/>
</g>
<!-- layer: Border -->
<path d="M6.3 9.7h266.7v196.6h-266.7zM139.7 3.3v6.4l2.2-3.8h-4.4l2.2 3.8M0 108h6.3l-3.8-2.2v4.4l3.8-2.2M273 108l3.8 2.2v-4.4l-3.8 2.2h6.4M139.7 206.3l-2.2 3.8h4.4l-2.2-3.8v6.3" fill="none" stroke="#000" stroke-width=".25"/>
<!-- layer: Titleblock -->
<path d="M76.4 142.8h196.6v63.5h-196.6zM143 158.5h130M143 142.8v63.5M76.4 199.9h196.6M76.4 193.6h66.6M76.4 187.2h196.6M152.4 187.2v12.7M177.8 199.9v6.4M184.1 187.2v12.7M228.6 199.9v6.4M260.3 187.2v12.7" fill="none" stroke="#000" stroke-width=".25"/>
<!-- layer: FD_Dimensions -->
<g fill="none" stroke="#000" stroke-width=".2">
<path d="M209.8 58.2h9.2M223.4 54.5v9.7M231.2 52.7h2.7M233 55.8v27.6M235.7 54.5v9.7M245.1 52.1h14.7M258 55.1v19.6M211.1 70.3h7.6M217.2 61.2v12.1M217.2 79v12.1M217.3 62.5h3.1M231.5 70.3h7.6"/>
<path d="M238.7 62.5h3.1M242.2 71.5v.6M209.8 94.2h9.2M229.8 98.5h5M233 89v6.4M258 80.3v19.5M206.5 104.7v9.1M209.5 112h9M231.3 112h9M243.3 104.7v9.1M245.1 102.9h14.7"/>
</g>
<path d="M233 52.7l.5 3.1h-1zM258 52.1l.5 3h-1zM208 70.3l3.1-.5v1zM217.2 58.2l.5 3h-1zM220.4 62l3 .5-3 .5zM235.7 62.5l3-.5v1zM239.1 69.8l3.1 .5-3.1 .5zM216.7 91.1h1l-.5 3.1zM232.5 95.4h1l-.5 3.1zM257.5 99.8h1l-.5 3.1zM206.5 112l3-.5v1zM240.3 111.5l3 .5-3 .5z" fill="#000" stroke="#000" stroke-width=".2"/>
<!-- layer: Leaders -->
<path d="M49 39.7l2.3-2.1 .6 .8zM174.7 69.6l1.4 2.7-1 .3zM32.2 111.2l1 .1-.8 3zM103.8 113.7l.2 3.1-1-.1z" fill="#000" stroke="#000" stroke-width=".2"/>
<path d="M82.2 19.4h-3l-27.6 18.6M175.6 72.5l6.7 21.4h-3.1M42.8 90.5h-8.2l-1.9 20.7M103.5 116.8l-.3 3.7h-3.1" fill="none" stroke="#000" stroke-width=".2"/>
<g font-size="8.5">
<text x="144.3" y="156">Cessna 172 Project V3</text>
<text x="144.3" y="171">Flap Assy</text>
</g>
<g font-size="4.3">
<text x="83.1" y="20.9">Friction Plate should</text>
<text x="83.2" y="26">make contact with lever</text>
<text x="197.3" y="39.3">1:1 Faceplate hole template</text>
<text x="223.8" y="64">12.25</text>
<text x="219.8" y="71.8">34.14</text>
<text x="214.8" y="77.7">36</text>
<text x="253.9" y="79">50.8</text>
<text x="227.7" y="87.7">45.75</text>
<text x="43.7" y="91.7">Use screws to adjust friction</text>
<text x="145.6" y="95.1">Captured M3 Nut</text>
<text x="219.6" y="113.5">36.83</text>
<text x="58.3" y="121.6">Remove servo before</text>
<text x="63.4" y="126.7">inserting into panel</text>
<text x="146.3" y="197.7">A</text>
<text x="265.1" y="197.7">C</text>
<text x="158.2" y="204.6">1:2</text>
<text x="243.8" y="204.6">1/1</text>
</g>
<g font-size="3.5">
<text x="144.3" y="146.6">PROJECT</text>
<text x="144.3" y="162.3">TITLE</text>
<text x="77.7" y="191.7">APPROVED</text>
<text x="143.7" y="191">SIZE</text>
<text x="163.1" y="191">CODE</text>
<text x="185.4" y="191">DWG NO</text>
<text x="263" y="191">REV</text>
<text x="77.7" y="198">CHECKED</text>
<text x="77.7" y="204.4">DRAWN</text>
<text x="99" y="204.4">Trevor Olsen</text>
<text x="125.1" y="204.4">17-Dec-21</text>
<text x="144.5" y="204.4">SCALE</text>
<text x="179" y="204.4">WEIGHT</text>
<text x="229.8" y="204.4">SHEET</text>
</g>
</svg>
